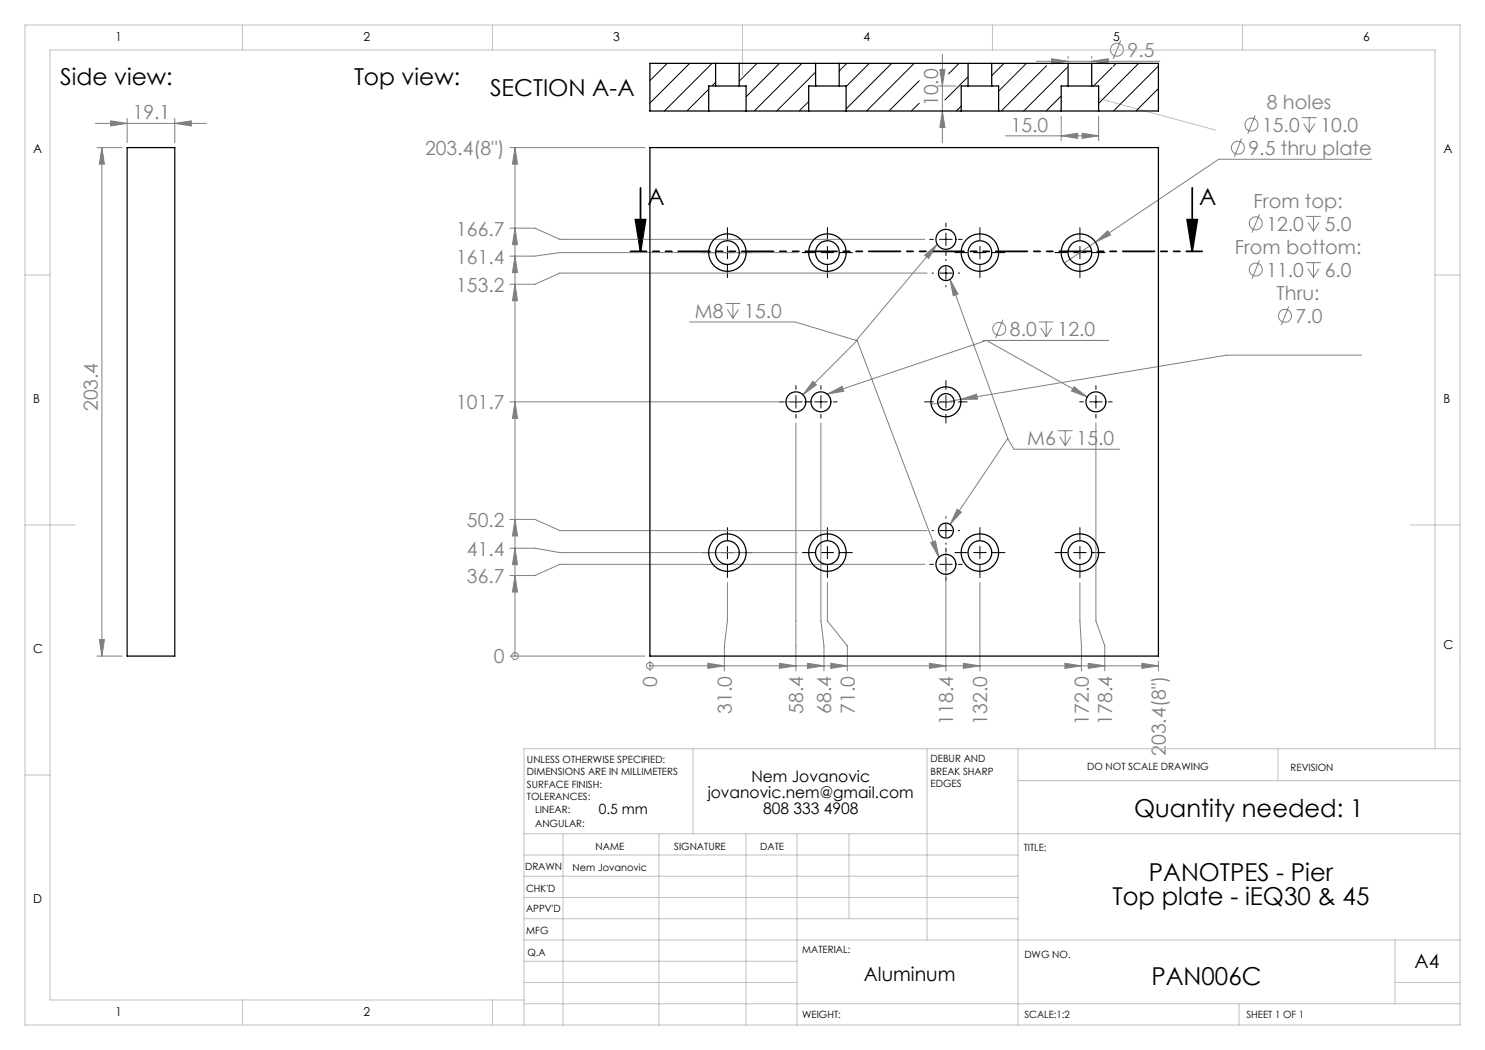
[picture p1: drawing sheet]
<svg xmlns="http://www.w3.org/2000/svg" width="297mm" height="210mm" viewBox="0 0 297 210" stroke-linecap="round" stroke-linejoin="round" font-family="sans-serif">
<g fill="none" stroke="#808080" stroke-width=".2">
<path d="M187.5 17.2h3.7M188 13.9h1l-.5 3.3zM188.5 10.8v17.7M207.3 12.3h24.7M210.3 11.7l3.3 .6-3.3 .5zM213.6 11.3v.4M218.3 12.3l3.3-.6v1.1zM218.3 11.3v.4M224.1 8.1l-1.4 3.7M19.1 24.7h22.2M19.4 29.5h5M20.4 29.5v101.7"/>
<path d="M20.4 29.5l.5 3.3h-1zM22.1 24.2l3.3 .5-3.3 .5zM25.4 23.7v4.8M35 24.7l3.3-.5v1zM35 23.7v4.8M102 29.5h27M103 29.5l.5 3.3h-1zM103 29.5v101.7M188.5 22.2l.5 3.3h-1zM201.1 27.2h18.6M212.2 27.2l3.3-.5v1zM212.2 23.2v5"/>
<path d="M216.4 26.7l3.3 .5-3.3 .5zM219.7 23.2v5M248.3 27.7l-1.5 3.7M251 23.1l-1.4 3.7M260.4 23.5h2.9M260.7 24.7l1.1 1.8M261.8 23.5v3M263 24.7l-1.2 1.8M274.4 31.9h-30.7l-30.8 20.7M102 45.6h5l5 2.3h72.9M103 56.9l.5 3.3h-1zM103 51.2l.5 3.3h-1z"/>
<path d="M103 45.6l.5 3.3h-1zM159.5 50.5h-47.5l-5 .7h-5M184.9 51.1l2.5-2.2-1.7 2.8zM185.4 54.6h-73.4l-5 2.3h-5M187.4 48.9l-16.1 19.2M190 55.9l1.6 2.9-1 .4zM190 55.9l11.5 31.8M219.1 48.4l2.5-2.2 .5 .8zM251.9 42.8l-1.5 3.7M251.9 52.1l-1.5 3.7M261.2 43.3h3M261.2 52.5h3"/>
<path d="M261.6 44.5l1.1 1.7M261.6 53.7l1.1 1.8M262.7 43.3v2.9M262.7 52.5v3M263.8 44.5l-1.1 1.7M263.8 53.7l-1.1 1.8M137.9 64.4h21.1l12.3 3.7M145.1 60.7h3M145.5 61.9l1.1 1.8M146.6 60.7v3M147.7 61.9l-1.1 1.8M162.6 76.3l.7 .7-2.7 2z"/>
<path d="M165.5 78.8l31.8-10.7 20.1 11.3M165.5 78.8l2.9-1.5 .3 1zM171.3 68.1h.1M171.4 68.1l-10.8 10.9M171.4 68.1l16.4 43.3M192.1 79.9l3.2-1.1 .2 1zM192.1 79.9l-5.9 1M196.5 68.1h25.2M200.6 63.9l-1.5 3.7M207.8 64.4h2.9M208.1 65.6l1.1 1.8M209.2 64.4v3"/>
<path d="M210.4 65.6l-1.2 1.8M214.8 77.3l2.6 2.1-3.1-1.2zM257.7 61.3l-1.4 3.7M272.3 71h-26.9l-53.3 8.9M102 80.4h57.9M103 80.4l.5 3.3h-1zM159.2 84.6v49.6M164.2 84.6v39.6l.6 5v5M201.5 87.7l-11.5 17.2M201.5 87.7l1.3 2.1h21.1M211.6 86.1h2.9M211.9 87.3l1.1 1.8"/>
<path d="M213 86.1v3M214.2 87.3l-1.2 1.8M219.2 84.6v39.6l1.8 5v5M102 109.6h5l5 .9h47.5M102 103.9h5l5 2.2h73.4M103 115.1l.5 3.3h-1zM103 109.6l.5 3.3h-1zM103 103.9l.5 3.3h-1zM145.5 116.5v7.7l-.6 5v5M165.5 116.5v7.7l4 5v5M184.9 112.9h-72.9l-5 2.2h-5M186.1 108.5l1-.3 .7 3.2z"/>
<path d="M189.2 109.9v24.3M191.4 101.9l.9 .5-2.3 2.5zM196 116.5v17.7M216 116.5v7.7l.3 5v5M19.4 131.2h5M19.9 127.9h1l-.5 3.3zM102 131.2h27M103 131.2h.1M130 133.2h.1M130 132.2v2M130 133.2h101.7M141.6 132.7l3.3 .5-3.3 .5z"/>
<path d="M155.9 132.7l3.3 .5-3.3 .5zM161.5 132.7l3.3 .5-3.3 .5zM166.2 132.7l3.3 .5-3.3 .5zM185.9 132.7l3.3 .5-3.3 .5zM192.7 132.7l3.3 .5-3.3 .5zM213 132.7l3.3 .5-3.3 .5zM217.7 132.7l3.3 .5-3.3 .5zM228.4 132.7l3.3 .5-3.3 .5zM231.7 132.2v2"/>
<circle cx="223.4" cy="9.9" r="1.29"/>
<circle cx="247.6" cy="29.5" r="1.29"/>
<circle cx="250.3" cy="24.9" r="1.29"/>
<circle cx="251.2" cy="53.9" r="1.29"/>
<circle cx="251.2" cy="44.7" r="1.29"/>
<circle cx="199.9" cy="65.8" r="1.29"/>
<circle cx="257" cy="63.2" r="1.29"/>
<circle cx="103" cy="131.2" r=".68"/>
<circle cx="130" cy="133.2" r=".68"/>
</g>
<path d="M128.1 37.6v12.7M238.4 37.6v12.7M127.1 43.9h2l-1 6.4zM237.4 43.9h2.1l-1.1 6.4z" fill="none" stroke="#000" stroke-width=".35"/>
<g fill="none" stroke="#000" stroke-width=".2" stroke-dasharray="15.2 1.3 1.3 1.3">
<path d="M143 50.5h-2.5M145.5 48v-2.5M145.5 53v2.5M148 50.5h2.5M163 50.5h-2.5M165.5 48v-2.5M165.5 53v2.5M168 50.5h2.5M186.7 47.9h-.8M186.7 54.6h-.3M189.2 45.4v-.8M189.2 50.4v.7"/>
<path d="M189.2 52.1v-.2M189.2 57.1v.3M191.7 47.9h.7M191.7 54.6h.2M193.5 50.5h-2.5M196 48v-2.5M196 53v2.5M198.5 50.5h2.5M213.5 50.5h-2.5M216 48v-2.5M216 53v2.5M218.5 50.5h2.5"/>
<path d="M159.2 77.9v-.8M164.2 77.9v-.8M189.2 77.9v-1.8M219.2 77.9v-.8M156.7 80.4h-.8M159.2 82.9v.7M161.7 80.4h.7M161.7 80.4h-.8M164.2 82.9v.7M166.7 80.4h.7M186.7 80.4h-1.8M189.2 82.9v1.7"/>
<path d="M191.7 80.4h1.7M216.7 80.4h-.8M219.2 82.9v.7M221.7 80.4h.7M143 110.5h-2.5M145.5 108v-2.5M145.5 113v2.5M148 110.5h2.5M163 110.5h-2.5M165.5 108v-2.5M165.5 113v2.5M168 110.5h2.5"/>
<path d="M186.7 112.9h-.8M186.7 106.1h-.3M189.2 110.4v-.8M189.2 115.4v.7M189.2 103.6v-.2M189.2 108.6v.3M191.7 112.9h.7M191.7 106.1h.2M193.5 110.5h-2.5M196 108v-2.5M196 113v2.5M198.5 110.5h2.5"/>
<path d="M213.5 110.5h-2.5M216 108v-2.5M216 113v2.5M218.5 110.5h2.5"/>
</g>
<g fill="none" stroke="#000" stroke-width=".2">
<path d="M144.2 50.5h2.5M145.5 49.3v2.5M164.2 50.5h2.5M165.5 49.3v2.5M187.9 47.9h2.5M187.9 54.6h2.5M189.2 46.6v2.5M189.2 53.4v2.5M194.7 50.5h2.5M196 49.3v2.5M214.7 50.5h2.5M216 49.3v2.5"/>
<path d="M159.2 79.1v2.5M164.2 79.1v2.5M189.2 79.1v2.5M219.2 79.1v2.5M157.9 80.4h2.5M162.9 80.4h2.5M187.9 80.4h2.5M217.9 80.4h2.5M144.2 110.5h2.5M145.5 109.3v2.5M164.2 110.5h2.5M165.5 109.3v2.5"/>
<path d="M187.9 112.9h2.5M187.9 106.1h2.5M189.2 104.9v2.5M189.2 111.6v2.5M194.7 110.5h2.5M196 109.3v2.5M214.7 110.5h2.5M216 109.3v2.5"/>
</g>
<path d="M126.1 50.3h114.3" fill="none" stroke="#000" stroke-width=".35" stroke-dasharray="6.3 1.3 1.3 1.3 1.3 1.3" stroke-dashoffset="3.2"/>
<g fill="none" stroke="#c0c0c0" stroke-width=".2">
<path d="M5 5h287v200h-287zM48.5 5v5M98.5 5v5M148.5 5v10M198.5 5v5M219.7 19.7l23.4 6.3M248.5 5v5M5 55h5M287 55h5M5 105h10M282 105h10M5 155h5"/>
<path d="M138.6 149.8v17M185.4 149.8v38.2M203.6 149.8v55.2M203.6 156.1h88.4M255.6 149.8v6.3M287 149.8v-139.8h-277v190h94.8M292 149.8h-187.2v55.2M104.8 166.8h187.2M104.8 179.5h98.8M104.8 175.3h98.8M104.8 171h98.8M112.6 166.8v38.2"/>
<path d="M131.8 166.8v38.2M149.2 166.8v38.2M159.4 166.8v38.2M169.8 166.8v17M104.8 183.8h98.8M104.8 196.5h54.6M104.8 192.3h54.6M104.8 188h187.2M279 196.5h13M279 188v12.8M48.5 200v5M98.5 200v5"/>
<path d="M104.8 200.8h187.2M247.8 200.8v4.2"/>
</g>
<path d="M127.1 43.9h2l-1 6.4zM237.4 43.9h2.1l-1.1 6.4z" fill="#000"/>
<g fill="#808080">
<path d="M165.5 78.8l2.9-1.5 .3 1zM214.8 77.3l2.6 2.1-3.1-1.2zM184.9 51.1l2.5-2.2-1.7 2.8zM186.1 108.5l1-.3 .7 3.2zM162.6 76.3l.7 .7-2.7 2zM190 55.9l1.6 2.9-1 .4zM191.4 101.9l.9 .5-2.3 2.5z"/>
<path d="M103 115.1l.5 3.3h-1zM103 109.6l.5 3.3h-1zM103 103.9l.5 3.3h-1zM103 80.4l.5 3.3h-1zM103 56.9l.5 3.3h-1zM103 51.2l.5 3.3h-1zM103 45.6l.5 3.3h-1zM103 29.5l.5 3.3h-1z"/>
<path d="M141.6 132.7l3.3 .5-3.3 .5zM155.9 132.7l3.3 .5-3.3 .5zM161.5 132.7l3.3 .5-3.3 .5zM166.2 132.7l3.3 .5-3.3 .5zM185.9 132.7l3.3 .5-3.3 .5zM192.7 132.7l3.3 .5-3.3 .5zM217.7 132.7l3.3 .5-3.3 .5zM213 132.7l3.3 .5-3.3 .5zM228.4 132.7l3.3 .5-3.3 .5z"/>
<path d="M22.1 24.2l3.3 .5-3.3 .5zM35 24.7l3.3-.5v1zM219.1 48.4l3-1.4-.5-.8zM192.1 79.9l3.4-.1-.2-1z"/>
<path d="M188.5 22.2l.5 3.3h-1zM188 13.9h1l-.5 3.3z"/>
<path d="M19.9 127.9h1l-.5 3.3zM20.4 29.5l.5 3.3h-1z"/>
<path d="M212.2 27.2l3.3-.5v1zM216.4 26.7l3.3 .5-3.3 .5zM210.3 11.7l3.3 .6-3.3 .5zM218.3 12.3l3.3-.6v1.1z"/>
</g>
<g fill="none" stroke="#000" stroke-width=".25">
<path d="M143.1 12.7h4.7M143.1 17.2h4.7M143.1 12.7h-13.1v9.5h11.7M143.1 17.2h-1.4v5M143.1 12.7v4.5M147.8 17.2h1.4v5M147.8 12.7h15.3M147.8 12.7v4.5M163.1 17.2h4.7M163.1 12.7h4.7M163.1 17.2h-1.4v5M163.1 12.7v4.5"/>
<path d="M167.8 17.2h1.4v5M167.8 12.7h25.8M167.8 12.7v4.5M193.6 17.2h4.7M193.6 12.7h4.7M193.6 17.2h-1.4v5M193.6 12.7v4.5M198.3 17.2h1.4v5M198.3 12.7h15.3M198.3 12.7v4.5M213.6 17.2h4.7M213.6 12.7h4.7"/>
<path d="M213.6 17.2h-1.4v5M213.6 12.7v4.5M218.3 12.7h13.4v9.5h-12M218.3 17.2h1.4v5M218.3 12.7v4.5M25.4 29.5h9.6v101.7h-9.6zM130 29.5h101.7v101.7h-101.7zM141.7 22.2h7.5M149.2 22.2h12.5M161.7 22.2h7.5M169.2 22.2h23M192.2 22.2h7.5"/>
<path d="M199.7 22.2h12.5M212.2 22.2h7.5"/>
<circle cx="145.5" cy="50.5" r="3.7"/>
<circle cx="145.5" cy="50.5" r="2.38"/>
<circle cx="165.5" cy="50.5" r="3.7"/>
<circle cx="165.5" cy="50.5" r="2.38"/>
<circle cx="189.2" cy="47.9" r="2"/>
<circle cx="189.2" cy="54.6" r="1.5"/>
<circle cx="196" cy="50.5" r="2.37"/>
<circle cx="196" cy="50.5" r="3.7"/>
<circle cx="216" cy="50.5" r="2.37"/>
<circle cx="216" cy="50.5" r="3.7"/>
<circle cx="159.2" cy="80.4" r="2"/>
<circle cx="164.2" cy="80.4" r="2"/>
<circle cx="189.2" cy="80.4" r="1.65"/>
<circle cx="189.2" cy="80.4" r="3"/>
<circle cx="219.2" cy="80.4" r="2"/>
<circle cx="145.5" cy="110.5" r="3.7"/>
<circle cx="145.5" cy="110.5" r="2.38"/>
<circle cx="165.5" cy="110.5" r="3.8"/>
<circle cx="165.5" cy="110.5" r="2.38"/>
<circle cx="189.2" cy="112.9" r="2"/>
<circle cx="189.2" cy="106.1" r="1.5"/>
<circle cx="196" cy="110.5" r="3.8"/>
<circle cx="196" cy="110.5" r="2.37"/>
<circle cx="216" cy="110.5" r="3.8"/>
<circle cx="216" cy="110.5" r="2.37"/>
</g>
<g fill="none" stroke="#000" stroke-width=".2">
<path d="M133.4 12.7l-3.4 3.4M137.9 12.7l-7.9 7.9M141.7 17.8l-4.3 4.4M142.4 12.7l-9.5 9.5M143.1 16.5l-.7 .7M151.4 12.7l-3.6 3.5M155.9 12.7l-6.7 6.6M160.4 12.7l-9.5 9.5M163.1 14.4l-7.8 7.8M169.4 12.7l-1.6 1.5M173.9 12.7l-4.7 4.6M178.3 12.7l-9.1 9.1"/>
<path d="M182.8 12.7l-9.5 9.5M183.9 16.1l-6.1 6.1M191.8 12.7l-2.1 2.1M193.6 15.4l-4.6 4.6M200.8 12.7l-2.5 2.4M205.3 12.7l-5.6 5.5M209.3 13.1l-9 9.1M212.2 19.2l-3 3M213.4 13.5l-8.7 8.7M222.4 13.5l-3.7 3.7M223.2 12.8l-.6 .5M227.7 12.8l-8 7.9"/>
<path d="M231.7 13.2l-9 9M231.7 17.7l-4.5 4.5M161.7 20.3l-1.9 1.9M183.9 20.6l-1.6 1.6M192.2 21.2l-.9 1"/>
</g>
<g font-size="4.9">
<text x="226.8" y="163.3">Quantity needed: 1</text>
<text x="229.8" y="176.1">PANOTPES - Pier</text>
<text x="222.5" y="181.1">Top plate - iEQ30 &amp; 45</text>
<text x="230.3" y="196.9">PAN006C</text>
</g>
<g font-size="4.7">
<text x="12" y="17">Side view:</text>
<text x="70.8" y="17">Top view:</text>
<text x="98" y="19.3">SECTION A-A</text>
<text x="129.5" y="41.1">A</text>
<text x="239.9" y="41.1">A</text>
</g>
<g font-size="3.9" fill="#808080">
<text x="225.5" y="11.4">9.5</text>
<text x="26.6" y="23.8">19.1</text>
<text x="187.6" y="21.2" transform="rotate(-90 187.6 21.2)">10.0</text>
<text x="253.4" y="21.8">8 holes</text>
<text x="202.2" y="26.3">15.0</text>
<text x="252.4" y="26.4">15.0</text>
<text x="264.1" y="26.4">10.0</text>
<text x="85" y="31">203.4(8&quot;)</text>
<text x="249.7" y="31">9.5 thru plate</text>
<text x="250.7" y="41.5">From top:</text>
<text x="91.2" y="47.1">166.7</text>
<text x="253.3" y="46.1">12.0</text>
<text x="265" y="46.1">5.0</text>
<text x="91.2" y="52.7">161.4</text>
<text x="246.9" y="50.8">From bottom:</text>
<text x="91.2" y="58.3">153.2</text>
<text x="253.3" y="55.4">11.0</text>
<text x="265" y="55.4">6.0</text>
<text x="139" y="63.6">M8</text>
<text x="148.9" y="63.6">15.0</text>
<text x="255.3" y="60">Thru:</text>
<text x="259.1" y="64.6">7.0</text>
<text x="202" y="67.2">8.0</text>
<text x="211.5" y="67.2">12.0</text>
<text x="19.5" y="82.2" transform="rotate(-90 19.5 82.2)">203.4</text>
<text x="91.2" y="81.8">101.7</text>
<text x="205.4" y="89">M6</text>
<text x="215.3" y="89">15.0</text>
<text x="93.4" y="105.4">50.2</text>
<text x="93.4" y="111.1">41.4</text>
<text x="93.4" y="116.6">36.7</text>
<text x="98.8" y="132.7">0</text>
<text x="131.5" y="137.4" transform="rotate(-90 131.5 137.4)">0</text>
<text x="146.3" y="142.8" transform="rotate(-90 146.3 142.8)">31.0</text>
<text x="160.7" y="142.8" transform="rotate(-90 160.7 142.8)">58.4</text>
<text x="166.3" y="142.8" transform="rotate(-90 166.3 142.8)">68.4</text>
<text x="170.9" y="142.8" transform="rotate(-90 170.9 142.8)">71.0</text>
<text x="190.7" y="144.9" transform="rotate(-90 190.7 144.9)">118.4</text>
<text x="197.5" y="144.9" transform="rotate(-90 197.5 144.9)">132.0</text>
<text x="217.8" y="144.9" transform="rotate(-90 217.8 144.9)">172.0</text>
<text x="222.4" y="144.9" transform="rotate(-90 222.4 144.9)">178.4</text>
<text x="233.1" y="151.2" transform="rotate(-90 233.1 151.2)">203.4(8&quot;)</text>
</g>
<g font-size="3.9">
<text x="172.8" y="196.1">Aluminum</text>
<text x="282.9" y="193.6">A4</text>
</g>
<g font-size="3.2">
<text x="141.5" y="159.5">jovanovic.nem@gmail.com</text>
<text x="150.3" y="156.4">Nem Jovanovic</text>
<text x="152.6" y="162.7">808 333 4908</text>
</g>
<text font-size="2.8" x="119.8" y="162.7">0.5 mm</text>
<g font-size="2.5">
<text x="23.1" y="8.2">1</text>
<text x="72.7" y="8.2">2</text>
<text x="122.7" y="8.2">3</text>
<text x="172.7" y="8.2">4</text>
<text x="222.7" y="8.2">5</text>
<text x="272.7" y="8.2">6</text>
<text x="6.7" y="30.7">A</text>
<text x="288.7" y="30.7">A</text>
<text x="6.7" y="80.7">B</text>
<text x="288.7" y="80.7">B</text>
<text x="6.7" y="130.7">C</text>
<text x="288.7" y="129.7">C</text>
<text x="6.7" y="180.7">D</text>
<text x="23.1" y="203.2">1</text>
<text x="72.7" y="203.2">2</text>
</g>
<g font-size="2">
<text x="105.4" y="152.6">UNLESS OTHERWISE SPECIFIED:</text>
<text x="105.4" y="155.1">DIMENSIONS ARE IN MILLIMETERS</text>
<text x="186.1" y="152.5">DEBUR AND</text>
<text x="186.1" y="155">BREAK SHARP</text>
<text x="217.4" y="154">DO NOT SCALE DRAWING</text>
<text x="258.1" y="154.2">REVISION</text>
<text x="105.4" y="157.6">SURFACE FINISH:</text>
<text x="105.4" y="160.1">TOLERANCES:</text>
<text x="186.1" y="157.5">EDGES</text>
<text x="107" y="165.4">ANGULAR:</text>
<text x="107" y="162.7">LINEAR:</text>
<text x="119.1" y="170">NAME</text>
<text x="134.8" y="169.9">SIGNATURE</text>
<text x="152" y="169.9">DATE</text>
<text x="204.8" y="170.2">TITLE:</text>
<text x="105" y="174.1">DRAWN</text>
<text x="105.2" y="178.3">CHK'D</text>
<text x="114.5" y="174.1">Nem Jovanovic</text>
<text x="105.2" y="182.4">APPV'D</text>
<text x="105.3" y="186.8">MFG</text>
<text x="105.5" y="191.1">Q.A</text>
<text x="160.4" y="190.5">MATERIAL:</text>
<text x="204.9" y="191.6">DWG NO.</text>
<text x="160.4" y="203.5">WEIGHT:</text>
<text x="204.9" y="203.6">SCALE:1:2</text>
<text x="249.3" y="203.6">SHEET 1 OF 1</text>
</g>
</svg>
